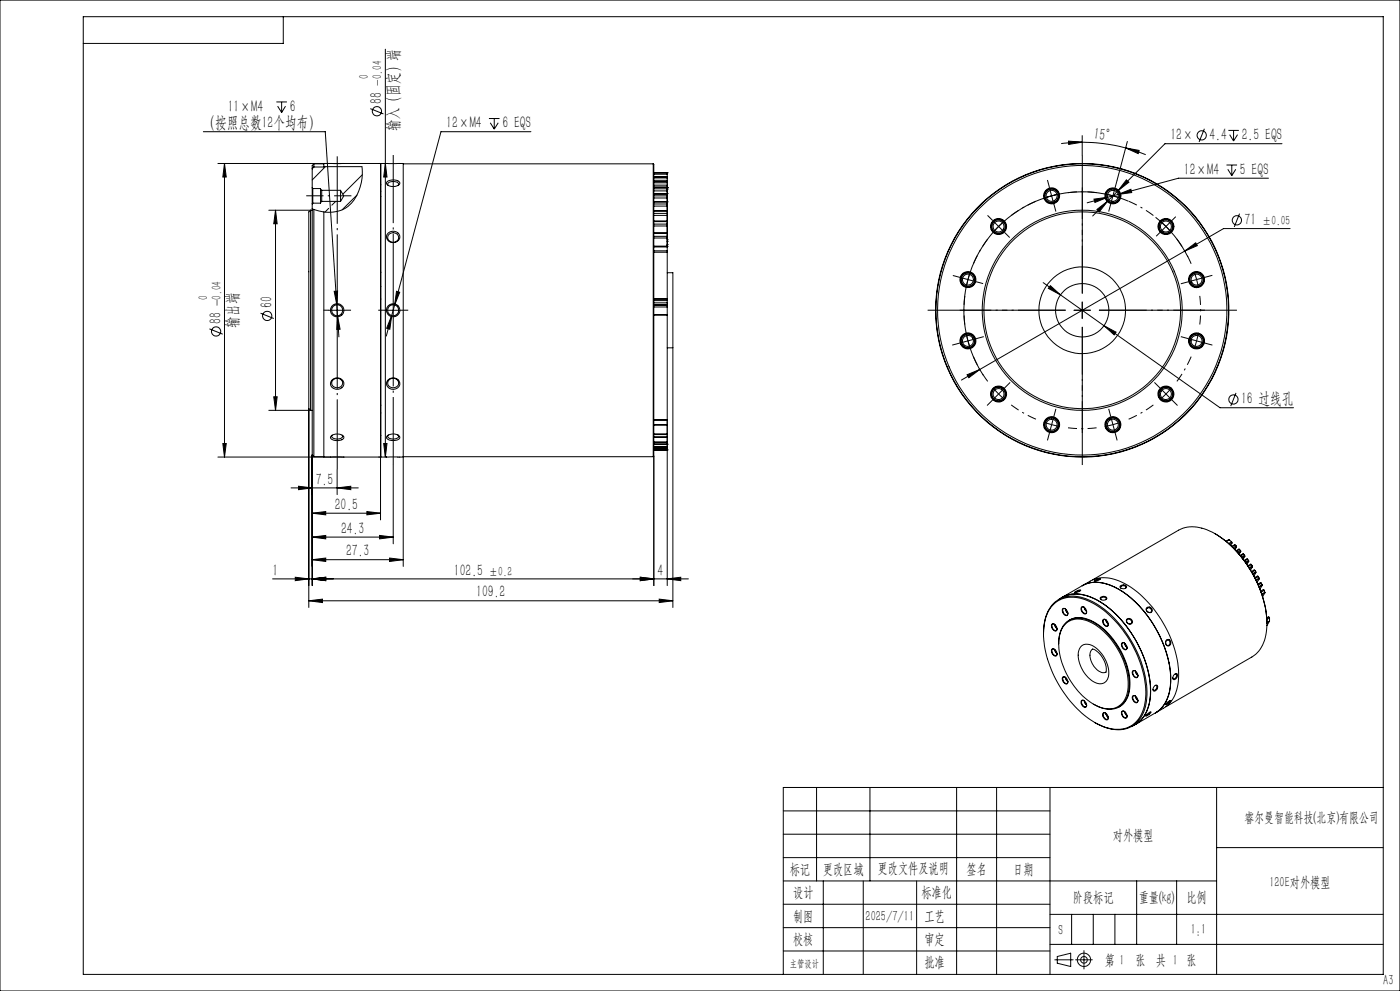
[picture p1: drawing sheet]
<svg xmlns="http://www.w3.org/2000/svg" width="420mm" height="297mm" viewBox="0 0 420 297" stroke-linecap="round" stroke-linejoin="round" font-family="sans-serif">
<g fill="none" stroke="#000" stroke-width=".3">
<path d="M0 0h420v297h-420zM25 5h390v287h-390zM85 5v8h-60M115.6 14.7v122.3M61 39.5h36.6l3.4 51.8M82.9 30.5h3.2M83.3 31.8l1.2 1.9M84.5 30.5v3.2M85.7 31.8l-1.2 1.9M111.1 32.6l3.9 1.5M146.7 35.5h3.2M147.1 36.8l1.2 1.9"/>
<path d="M148.3 35.5v3.2M149.5 36.8l-1.2 1.9M159.3 39.5h-27l-13.9 51.9M361.3 38.6l-1.6 3.9M368.5 39.1h3.2M370.1 39.1v3.2M65.4 49h55.6v88M67.3 49v88M67.3 49l.6 4.1h-1zM93.7 56.3v4.8M93.7 56.3l.1 .2M93.7 50.6v5.7"/>
<path d="M93.8 56.5v4.4M93.8 56.5h2.4v.2M94.2 49.1v1M94.2 49.1l-.5 .5v1M94.2 49.1h3M94.2 50.1l-.5 .5M96.2 56.7v4M96.2 56.7l.3 .3M96.5 57v3.4M96.5 57h5.7M97.2 49.9h11.4a13.9 13.9 0 0 1-4.2 12 9.7 9.7 0 0 1-7.2 1.6M97.2 49v.9"/>
<path d="M97.2 49.9l-3 .2M97.6 49.9l-3.9 4M99.1 49h4.1M102.2 57v3.4M102.2 57l1 1.7-1 1.7M107.1 58.5l-4.4 4.4M108.7 52.4l-5.9 5.8M114.2 49v106.8M114.2 57.3h.1M114.2 55.4h.1M114.2 58.9h.1M114.3 49v88"/>
<path d="M115.6 49l.5 4.1h-1zM116.1 54.5a2.95 2.95 0 0 1 3.8 .2 1.98 1.98 0 0 1-2.5 1.2 1.38 1.38 0 0 1-1.5-1.1zM116.5 55.6l-.2-.3a1.94 1.94 0 0 1 2.9-.7l.4 .4-.2 .6M121 49.1h75M196 49.1v87.8M196 49.1l.1 .2v87.4M196.1 58.1h4.1M196.1 56.1h4.1M196.1 54.4h4.1M196.1 53h4.1M196.1 51.8h4.1M196.1 58.7h4.1"/>
<path d="M196.1 58.2h4.1M196.1 56.6h4.1M196.1 54.8h4.1M196.1 53.3h4.1M196.1 52.2h4.1M196.1 59.3h4.1M196.1 57.2h4.1M196.1 55.5h4.1M196.1 54h4.1M196.1 52.9h4.1M200.2 56.2h.1M200.2 58.7v.6"/>
<path d="M200.2 58.2v.5M200.2 58.1v.1M200.2 56.6v.6M200.2 56.1v.5M200.2 56.1h.1M200.2 54.8v.7M200.2 54.4v.4M200.2 54.4h.1M200.2 53.3v.7M200.2 53.1v.2M200.2 53v.1M200.2 52.2v.7"/>
<path d="M200.2 51.8v.4M200.2 51.8h.1M200.2 58v2.5M200.2 56.7v1.3M200.2 56.2v.1M200.2 58h.1M200.2 56.7h.1M200.2 56.3h.1M200.2 52.9v.1M200.2 54v.4M200.2 55.5v.6M200.2 56.3v.4"/>
<path d="M200.2 57.2v.9M200.2 59.3v14.5M314.8 56.3l.7 2.4M315.5 58.7l-2.4 .7M315.5 58.7l.6 2.4M317.9 58.1l-2.4 .6M320.6 42.3l4.1 .3-4.1 .7zM324.7 42.6l6 .4 7 1.3M324.7 42.6l-6.4 .4M324.7 40.6v6M328.2 59.7l4.1-.6-3.8 1.6zM332.3 59.1l-6.2 1.7"/>
<path d="M335.5 58.3l3.8-1.6 .2 1zM337.7 44.3l4 .8-.2 .9zM337.7 44.3l6 2.1M337.9 53.9l.8 .7-3.3 2.5zM338.2 42.4l-3.1 11.6M367.9 49.5h3.2M368.3 50.7l1.2 1.9M368.9 40.4l1.2 1.9M369.5 49.5v3.1M370.7 50.7l-1.2 1.9M371.3 40.4l-1.2 1.9M380.5 53.4h-26.9l-21.3 5.7"/>
<path d="M384.6 43.1h-35.1l-17.2 17.2M80.6 63h13.1M82.7 63v60M82.7 63l.4 4.1h-1zM92.6 63.5l.6-.5v60l-.6-.5zM93.7 62.6l.5 .2M93.7 62.6v73.8M93.7 61.1v1.5M93.8 60.9l-.1 .2M94.2 62.8l3 .7M94.2 62.8v74.1M96.2 60.7v.2h-2.4"/>
<path d="M96.5 60.4l-.3 .3M96.5 60.4h5.7M97.2 63.5v73.5M98.6 62.4l-1.1 1.2M100.7 60.4l-1.1 1.1M116.5 69.8a1.94 1.94 0 0 1 2.4-.3 1.94 1.94 0 0 1 .8 2.4 2.09 2.09 0 0 1-2.2 .8 2.09 2.09 0 0 1-1.6-1.9zM116.7 70.2a1.52 1.52 0 0 1 2.4 0 1.52 1.52 0 0 1-.5 2.3 1.5 1.5 0 0 1-1.9-.4 1.5 1.5 0 0 1 0-1.9zM196.1 69.7h4.1v.3M196.1 66.2h4.1v.2M196.1 63.1l4.1 .2M196.1 60.4l4.1 .2M196.1 73.8h4.1"/>
<path d="M196.1 75.2h4.1M196.1 75.6h4.1M196.1 74h4.1M196.1 70.8h4.1M196.1 70h4.1M196.1 67.2h4.1M196.1 66.4h4.1M196.1 64h4.1M196.1 63.3h4.1M196.1 61.1h4.1M196.1 60.6h4.1M200.2 72.4h.1"/>
<path d="M200.2 73.8h.1M200.2 75.2v.4M200.2 74v1.2M200.2 73.8v.2M200.2 70.8v.5h-4.1M200.2 70v.8M200.2 67.2v.5h-4.1M200.2 66.4v.8M200.2 64v.6h-4.1M200.2 63.3v.7M200.2 61.1v.7h-4.1M200.2 60.6v.5"/>
<path d="M200.2 60.5h.1M200.2 71.9v.5M200.2 73.3v.5M200.2 71.9h.1M200.2 73.3h.1M200.2 75.6v14.5M329.1 62.8l3.2-2.5-2.5 3.2zM332.3 60.3l-4.5 4.4M338.5 60.3a35.5 35.5 0 0 0-41.1 9.9 35.5 35.5 0 0 0-2.4 42.2M346.7 65.1a35 35 0 0 1 9.7 11.9M355.4 75.2l3.3-2.4 .5 .8zM355.4 75.2l-61.5 35.5"/>
<path d="M371.9 64l-1.6 4M387 68.5h-19.9l-11.7 6.7M62.8 98.6l4 1.6M78.2 93.9l3.9 1.6M98.6 93h5M100.3 87.3l1-.1-.3 4.1zM101 91.3l.2 3.3M101.1 90.5v5M101.2 94.6l.8 4.1h-1zM101.2 94.6l.5 6.4M114.2 89.6h.1M114.2 85.9h.1"/>
<path d="M115.5 93h4.9M117.5 94.6l-.6 4.1-.9-.3zM117.5 94.6l-1.6 6.1M118 90.5v5M118.4 91.4l-.9 3.2M119 87.3l.9 .3-1.5 3.8zM196.1 91.4h4.1h-4.1M196.1 89.6h4.1h-4.1M196.1 91.5h4.1M196.1 94.3h4.1M196.1 92h4.1M196.1 94.5h4.1"/>
<path d="M196.1 90.1h4.1M196.1 90.8h4.1M200.2 92v2.3M200.2 91.5v.5M200.2 94.3v.2M200.2 90.1v.7M200.2 81.7h1.7v22.5M200.2 90.8v.7M200.2 94.5v81M312.9 84.7l53.1 37.5h22.1M315.1 85.6l3 2.8-3.6-2zM322.2 93h5"/>
<path d="M324.7 90.5v5M331.2 97.6l3.6 2-.5 .8zM82.1 118.9h1l-.4 4.1zM99.5 114a1.97 1.97 0 0 1 2.5-.6 1.97 1.97 0 0 1 .9 2.4 2.14 2.14 0 0 1-2.1 .9 2.14 2.14 0 0 1-1.7-1.6zM99.9 113.8a1.54 1.54 0 0 1 2.3-.1 1.54 1.54 0 0 1 0 2.2 1.54 1.54 0 0 1-2.1 0 1.54 1.54 0 0 1-.2-2.1zM116.5 113.8a1.94 1.94 0 0 1 2.4-.3 1.94 1.94 0 0 1 .8 2.3 2.09 2.09 0 0 1-2.2 .8 2.09 2.09 0 0 1-1.6-1.8zM116.7 113.8a1.54 1.54 0 0 1 2.3-.2 1.54 1.54 0 0 1 0 2.3 1.54 1.54 0 0 1-2.1 0 1.54 1.54 0 0 1-.2-2.1zM200.2 104.2h1.7M201.9 104.2v77.9M290.1 112.3l3.8-1.6-3.2 2.5zM293.9 110.7l-5.5 3.2M370.8 117.8l-1.6 3.9"/>
<path d="M65.4 137h55.6M66.9 132.9h1l-.6 4.1zM80.6 123h13.1M92.6 122.5v59.6M93.7 136.4v39.1M93.7 136.4l.5 .5M94.2 136.9h3M99.1 137h4.1M99.5 130.5a2.95 2.95 0 0 1 3.7 .4 1.77 1.77 0 0 1-2.4 1.1 1.32 1.32 0 0 1-1.6-1.2zM99.7 130.4l-.2 .2a1.61 1.61 0 0 0 2.3 .9l.9-.4-.1-.7M114.2 123.8h.1M114.2 130.6h.1"/>
<path d="M114.2 121.4h.1M115.1 132.9h1l-.5 4.1zM116.1 130.7a2.75 2.75 0 0 1 3.8 .2 1.89 1.89 0 0 1-2.5 1.1 1.36 1.36 0 0 1-1.5-1zM116.5 130.4a.73 .73 0 0 0 0 .8 .73 .73 0 0 0 .8 .3l.9 .1 1.1-.4a.51 .51 0 0 0 .1-.8M118 139.3v23.7M121 137v32.8M121 136.9h75M196.1 136.7v38.8M196.1 125.8l4.1 .1M196.1 130h4.1v.2M196.1 132.4h4.1v.3M196.1 133.8h4.1v.3"/>
<path d="M196.1 134.5h4.1v.3M196.1 136.7l-.1 .2M196.1 131h4.1M196.1 133.1h4.1M196.1 134.8h4.1M196.1 125.9h4.1M196.1 127.3h4.1M196.1 130.2h4.1M196.1 132.7h4.1M196.1 134.1h4.1M200.2 125.9v1.4M200.2 127.3l-4.1 .1"/>
<path d="M200.2 130.2v.8h-4.1M200.2 132.7v.4M200.2 133.1h.1M200.2 134.1v.2h-4.1M200.2 134.8h.1M200.2 134.8v.1M87.3 146.2h20.2M89.6 145.7l4.1 .5-4.1 .6zM93.7 153.8l4-.5v1zM93.7 153.8h20.5M101.1 146.2l4.1-.5v1.1zM101.1 140.8v7.4"/>
<path d="M110.1 153.3l4.1 .5-4.1 .5zM364.6 160a34 34 0 0 1 15.5 26.9M81.8 173.5h124.7M88.6 173l4 .5-4 .5zM93.7 161l4-.5v1zM93.7 161h24.3M93.7 173.5l4-.5v1zM93.7 167.7l4-.5v1.1zM93.7 167.7h27.3M113.9 160.5l4.1 .5-4.1 .5zM116.9 167.2l4.1 .5-4.1 .6zM192.1 173l4 .5-4 .5z"/>
<path d="M197.8 179.6l4.1 .5-4.1 .5zM200.2 173.5l4-.5v1zM317.6 179.7a10.3 10.3 0 0 1 11-.1 34.3 34.3 0 0 1 16.4 24.6 14.4 14.4 0 0 1-2.7 11.5l-2.8 2M317.9 179.5a9.8 9.8 0 0 1 10.4-.1 33.7 33.7 0 0 1 15.8 20.3 19 19 0 0 1-.7 14.7 7.9 7.9 0 0 1-3.5 3.1M324.1 177.1l-1.5 .5M324.2 176.9l-.9 .1-1 .6 1.2-.2 .7-.5M324.7 175.5a10.7 10.7 0 0 1 10.7 1 34.2 34.2 0 0 1 15.8 27.9 10.7 10.7 0 0 1-4.6 9.2 11.2 11.2 0 0 0 4.6-10.5 34.3 34.3 0 0 0-16.2-26.8 10.6 10.6 0 0 0-10.3-.8zM324.7 175.5l-6.1 3.5M324.7 175.5l2.4-1.3a11 11 0 0 1 11 1.1 34.4 34.4 0 0 1 15.5 27.2 10.8 10.8 0 0 1-4.6 9.8l-8.4 4.8M327.8 173.8l25.8-14.9a10.9 10.9 0 0 1 10.9 1 34.3 34.3 0 0 1 15.6 27.1 11.3 11.3 0 0 1-4.4 9.8l-25.9 15M328.3 174l1.8-.6a2.18 2.18 0 0 1-1.8 .7zM330 173.6l-1.5 .6"/>
<path d="M330.2 179a1.09 1.09 0 0 1 1.8 .5 1.15 1.15 0 0 1-1.9-.3zM330.4 179.7a.44 .44 0 0 1-.1-.5 .44 .44 0 0 1 .6-.2 .58 .58 0 0 1 .7 0 .58 .58 0 0 1 .1 .7M336 175.7a1.22 1.22 0 0 1 2 .2 1.08 1.08 0 0 1-1 .5 1.08 1.08 0 0 1-1-.7zM336.3 176.3a.58 .58 0 0 1 .1-.8 .58 .58 0 0 1 .8 .1l.5 .2-.1 .5M368.8 161.8l.7 .6M368.8 161.8l-1 .4M368.8 161.8l-.9 .5M369.5 162.4l.1 .3M369.5 162.4l-.9 .5M369.6 162.7l-.4 .7M369.6 162.7l-.7 .5M370.5 163.3l-1 .5"/>
<path d="M370.5 163.3l.3 .3M370.5 163.3l-.9 .6M370.8 163.6l.1 .4M370.8 163.6l-.9 .5M370.9 164l-.4 .7M370.9 164l-.7 .4M371.9 164.6l-1.1 .5M371.9 164.6l.2 .4M371.9 164.6l-1 .6M372.1 165l.1 .3M372.1 165l-.9 .5M372.2 165.3l-.5 .8"/>
<path d="M372.2 165.3l-.8 .5M373.1 166.1l-.2-.1-.9 .5M373.1 166.1l.3 .3M373.1 166.1l-1 .5M373.4 166.4l.1 .3M373.4 166.4l-1 .6M373.5 166.7l-.6 .9M373.5 166.7l-.9 .5M374.3 167.6l-.2-.1-.9 .5M374.3 167.6l.2 .4M374.3 167.6l-1 .5M374.5 168l.1 .2"/>
<path d="M374.5 168l-.9 .5M374.6 168.2l-.5 1M374.6 168.2l-.8 .5M375.4 169.2l-.2-.1-.9 .5M375.4 169.2l.3 .4M375.4 169.2l-.9 .6M375.7 169.6v.3M375.7 169.6l-1 .6M375.7 169.9l-.6 .9M375.7 169.9l-.8 .5M376.5 171l-.3-.2-.8 .5M376.5 171l.2 .4"/>
<path d="M376.5 171l-1 .5M376.7 171.4l.1 .2M376.7 171.4l-.9 .5M376.8 171.6l-.6 1M376.8 171.6l-.9 .5M377.5 172.8l-.3-.2-.8 .5M377.5 172.8l.2 .4M377.5 172.8l-.9 .6M377.7 173.2l.1 .3M377.7 173.2l-.9 .6M377.8 173.5l-.7 1.1M377.8 173.5l-1 .5"/>
<path d="M378.4 174.8l-.3-.2-.7 .5M378.4 174.8l.2 .5M378.4 174.8l-.9 .5M378.6 175.3v.2M378.6 175.5l-.6 1.1M378.6 175.3l-.9 .5M378.6 175.5l-.8 .5M379.3 176.9l-.3-.2-.8 .5M379.3 176.9l.1 .6M379.3 176.9l-1 .6M379.4 177.5v.2M379.4 177.7l-.6 1.2"/>
<path d="M379.4 177.5l-.9 .5M379.4 177.7l-.8 .5M92.6 180.1l4.1-.5v1zM92.6 180.1h109.3M313.1 189.9a11.5 11.5 0 0 1 4.4-10.2 10.5 10.5 0 0 1 10.6 .8 34.2 34.2 0 0 1 16 27.7 10.7 10.7 0 0 1-4.7 9.6 11.3 11.3 0 0 1-11-1.3M315.5 194.6a1.24 1.24 0 0 1 1.4 .6 1.24 1.24 0 0 1-.1 1.4 1.54 1.54 0 0 1-1.3-2zM315.6 187a1.33 1.33 0 0 1 1.3 .7 1.33 1.33 0 0 1-.1 1.4 1.47 1.47 0 0 1-1.2-2.1zM316.3 187.1a.63 .63 0 0 0-.8 .2 .63 .63 0 0 0 .2 .9 .88 .88 0 0 0 1.3 .6l.1-.3M316.3 194.6a.63 .63 0 0 0-.8 .3 .63 .63 0 0 0 .2 .8 .73 .73 0 0 0 .6 .7 .73 .73 0 0 0 .8-.4M316.4 180.8a9.6 9.6 0 0 1 10.7-.4 32.3 32.3 0 0 1 14.9 18.1 20.4 20.4 0 0 1 .3 15.9 8.2 8.2 0 0 1-10.7 3.6 29.3 29.3 0 0 1-14.9-14.4 26.6 26.6 0 0 1-3.1-18 9.4 9.4 0 0 1 2.8-4.8zM316.4 187.1l.3 .8 .4 .5M316.4 194.6l.3 .8 .4 .5"/>
<path d="M316.4 187.2l.2 .6 .5 .5M316.4 194.7l.7 1.1M317.6 193a7.2 7.2 0 0 1 4-7.5 9.5 9.5 0 0 1 8.6 2.5 22.9 22.9 0 0 1 8.5 18.8 5.9 5.9 0 0 1-8.5 5.3l-2.2-1.1M318.9 182.4a1.33 1.33 0 0 1 1.2 .7 1.33 1.33 0 0 1-.1 1.4 1.47 1.47 0 0 1-1.1-2.1zM319.5 182.5a.54 .54 0 0 0-.7 .1 .54 .54 0 0 0 .1 .7 .93 .93 0 0 0 1.4 .8l.1-.2M319.6 187.1a6.2 6.2 0 0 1 7.7-.6 22.3 22.3 0 0 1 11 20.3 5.9 5.9 0 0 1-8.5 5.1 22 22 0 0 1-12.1-20.4 7.5 7.5 0 0 1 1.9-4.4zM319.6 182.5l.3 .8 .5 .5M319.7 182.6l.7 1.1M320.7 185.9a7.3 7.3 0 0 1 7.7 .6 22.9 22.9 0 0 1 10.5 19.5 6.8 6.8 0 0 1-3.2 5.9M324.4 193.6a3.7 3.7 0 0 1 5 1.1 8.8 8.8 0 0 1 2.8 8.9 2.83 2.83 0 0 1-4.5 .5 9.7 9.7 0 0 1-4.1-9.1zM324.5 181.9a1.31 1.31 0 0 1 1.3 .7 1.31 1.31 0 0 1-.2 1.4 1.47 1.47 0 0 1-1.1-2.1zM325.2 182a.63 .63 0 0 0-.8 .2 .63 .63 0 0 0 .2 .9 .73 .73 0 0 0 .6 .7 .73 .73 0 0 0 .8-.4"/>
<path d="M325.3 182l.2 .8 .5 .5M325.3 182.1l.7 1.1M327.7 194.6a6.7 6.7 0 0 1 4.1 6.9M327.8 194.5a3.1 3.1 0 0 0-.3 4 4.1 4.1 0 0 0 4.2 3l.1-.1M331 185.7a1.31 1.31 0 0 1 1.3 .6 1.31 1.31 0 0 1-.1 1.4 1.49 1.49 0 0 1-1.2-2zM331.7 185.7a.59 .59 0 0 0-.8 .2 .59 .59 0 0 0 .2 .8 .74 .74 0 0 0 .5 .8 .74 .74 0 0 0 .9-.4M331.8 185.7l.1 .6 .6 .7M331.8 185.8l.7 1.1M336.7 192.6a1.37 1.37 0 0 1 1.1 2.1 1.4 1.4 0 0 1-1.1-2.1zM337.3 192.7a.51 .51 0 0 0-.7 .1 .51 .51 0 0 0 0 .7 .96 .96 0 0 0 1.4 .9l.1-.3M337.4 192.8l.7 1.2M337.4 192.8l.2 .7 .5 .5"/>
<path d="M338 185.6a.95 .95 0 0 1 1.4 0 .95 .95 0 0 1-.1 1.4 1.03 1.03 0 0 1-1.1-.3 1.03 1.03 0 0 1-.2-1.1zM338.1 185.8a.77 .77 0 0 1 1.2 0 .77 .77 0 0 1-.3 1.2 .89 .89 0 0 1-.9-1.2zM344.1 182.1a.9 .9 0 0 1 1.4 .2 .9 .9 0 0 1-.7 1.3l-.6-.3-.3-.5zM344.1 182.3a.76 .76 0 0 1 1.1 .1 .76 .76 0 0 1-.3 1.1 .83 .83 0 0 1-.8-.3 .83 .83 0 0 1 0-.9zM349.8 192.2a.7 .7 0 0 1 .9-.1 .7 .7 0 0 1 .1 1 .7 .7 0 0 1-.9 .1zM350 191.8a.89 .89 0 0 1 1.3 .8 .89 .89 0 0 1-1.2 .9l-.4-.9zM380 185.2l.6-.3 .3 .3M380.8 186.2l-.7 1.3M380.8 186.2l-.7 .4M380.9 185.2v.9M380.9 186.1l-.1 .1M380.9 185.2l-.9 .5"/>
<path d="M380.9 186.1l-.8 .4M318.9 202.9a1.33 1.33 0 0 1 1.2 .7 1.33 1.33 0 0 1-.1 1.4 1.47 1.47 0 0 1-1.1-2.1zM319.5 202.9a.54 .54 0 0 0-.7 .2 .54 .54 0 0 0 .1 .7 .93 .93 0 0 0 1.4 .8l.1-.2M319.6 203l.3 .8 .5 .5M319.7 203.1l.2 .6 .5 .5M324.5 209.9a1.29 1.29 0 0 1 1.3 .7 1.29 1.29 0 0 1-.2 1.4 1.45 1.45 0 0 1-1.1-2.1zM325.2 209.9a.63 .63 0 0 0-.8 .3 .63 .63 0 0 0 .2 .8 .84 .84 0 0 0 1.3 .6l.1-.3M325.3 210l.1 .6 .6 .7M325.3 210l.2 .7 .5 .5M331 213.6a1.31 1.31 0 0 1 1.3 .7 1.31 1.31 0 0 1-.2 1.5 1.47 1.47 0 0 1-1.1-2.2zM331.7 213.7a.63 .63 0 0 0-.8 .3 .63 .63 0 0 0 .2 .8 .73 .73 0 0 0 .6 .8 .73 .73 0 0 0 .8-.5M331.8 213.7l.2 .9 .5 .4"/>
<path d="M331.8 213.8l.7 1.1M336.5 213.3a1.24 1.24 0 0 1 1.3 .5 1.24 1.24 0 0 1 0 1.4 1.57 1.57 0 0 1-1.3-1.9zM337.3 213.2a.54 .54 0 0 0-.7 .1 .54 .54 0 0 0 0 .8 .85 .85 0 0 0 .5 .8 .85 .85 0 0 0 1-.2v-.1M337.4 213.3l.7 1.2M339.8 201.2a1.23 1.23 0 0 1 1.3 .2 1.23 1.23 0 0 1 .2 1.3 .81 .81 0 0 1-.9 .3 .81 .81 0 0 1-.5-.8zM339.8 208.7a1.22 1.22 0 0 1 1.3 .2 1.22 1.22 0 0 1 .2 1.3 .8 .8 0 0 1-.9 .4 .8 .8 0 0 1-.5-.8zM340.6 201.1a.6 .6 0 0 0-.8 .2 .6 .6 0 0 0 .1 .8 .78 .78 0 0 0 .5 .8 .78 .78 0 0 0 .9-.3l.1-.1M340.6 208.6a.6 .6 0 0 0-.8 .2 .6 .6 0 0 0 .1 .8 .9 .9 0 0 0 1.4 .7l.1-.3M340.6 201.2l.7 1.2-.4-.5zM341.3 209.8l-.7-1.2 .3 .8 .4 .5M343.9 214.3l1-.8 .4-.1-.7 .8-.9 .5zM345.1 213.4l-1.3 1"/>
<path d="M346.4 205.6l.2-.2a.69 .69 0 0 1 .8 .5 .69 .69 0 0 1-.4 .8l-.5 .4-.6-.2v-.5zM346.6 205.5a.61 .61 0 0 1 .5 .5 .61 .61 0 0 1-.4 .7l-.6 .2-.2-.3M350 210.7l1.3-.7-.6 .7-1 .5zM351 210l-1.3 1M352.2 202.3a.59 .59 0 0 1 .8-.4 .59 .59 0 0 1 .2 .9l-.6 .8-.5 .1-.3-.5zM352.5 202a.46 .46 0 0 1 .5 .3 .46 .46 0 0 1-.1 .5 .56 .56 0 0 1-.4 .6 .56 .56 0 0 1-.7-.3M245 236v28M261 236v28M287 236v56M299 236v56M315 236v56M365 236v56"/>
<path d="M415 236h-180v56M235 257h80M235 250h80M235 243h80M365 254h50M235 264h130M235 278h80M235 271h80M247 264v28M259 264v28M275 264v28M315 274h100"/>
<path d="M321.5 274v9M328 274v9M334.5 274v9M341 264v19M353 264v19M235 285h80M315 283h100"/>
<circle cx="113.1" cy="33.3" r="1.38"/>
<circle cx="315.5" cy="58.7" r="1.65"/>
<circle cx="315.5" cy="58.7" r="2.2"/>
<circle cx="315.5" cy="58.7" r="2.41"/>
<circle cx="315.5" cy="58.7" r="2.03"/>
<circle cx="333.8" cy="58.7" r="2.02"/>
<circle cx="333.9" cy="58.7" r="2.19"/>
<circle cx="333.9" cy="58.7" r="2.4"/>
<circle cx="333.9" cy="58.7" r="1.65"/>
<circle cx="360.5" cy="40.6" r="1.39"/>
<circle cx="299.6" cy="67.9" r="1.66"/>
<circle cx="299.6" cy="67.9" r="2.02"/>
<circle cx="299.6" cy="67.9" r="2.2"/>
<circle cx="299.6" cy="67.9" r="2.41"/>
<circle cx="349.8" cy="67.9" r="2.02"/>
<circle cx="349.8" cy="67.9" r="2.41"/>
<circle cx="349.8" cy="67.9" r="2.19"/>
<circle cx="349.8" cy="67.9" r="1.66"/>
<circle cx="371.1" cy="66" r="1.39"/>
<circle cx="64.8" cy="99.3" r="1.38"/>
<circle cx="80.2" cy="94.7" r="1.39"/>
<circle cx="101.1" cy="93" r="2.01"/>
<circle cx="101.1" cy="93" r="1.65"/>
<circle cx="117.9" cy="93" r="2"/>
<circle cx="117.9" cy="93" r="1.66"/>
<circle cx="290.4" cy="83.8" r="1.66"/>
<circle cx="290.4" cy="83.8" r="2.19"/>
<circle cx="290.4" cy="83.8" r="2.39"/>
<circle cx="290.4" cy="83.8" r="2.03"/>
<circle cx="324.7" cy="93" r="30"/>
<circle cx="324.7" cy="93" r="8"/>
<circle cx="324.7" cy="93" r="29.5"/>
<circle cx="324.7" cy="93" r="44"/>
<circle cx="324.7" cy="93" r="43.4"/>
<circle cx="324.7" cy="93" r="13"/>
<circle cx="324.7" cy="93" r="43.9"/>
<circle cx="359" cy="83.8" r="2.4"/>
<circle cx="359" cy="83.8" r="1.65"/>
<circle cx="359" cy="83.8" r="2.21"/>
<circle cx="359" cy="83.8" r="2.03"/>
<circle cx="290.4" cy="102.2" r="2.03"/>
<circle cx="290.4" cy="102.2" r="2.19"/>
<circle cx="290.4" cy="102.2" r="2.4"/>
<circle cx="290.4" cy="102.2" r="1.65"/>
<circle cx="299.6" cy="118.1" r="2.02"/>
<circle cx="299.6" cy="118.1" r="2.2"/>
<circle cx="299.6" cy="118.1" r="1.65"/>
<circle cx="299.6" cy="118.1" r="2.4"/>
<circle cx="349.8" cy="118.1" r="1.66"/>
<circle cx="349.8" cy="118.1" r="2.2"/>
<circle cx="349.8" cy="118.1" r="2.4"/>
<circle cx="349.8" cy="118.1" r="2.03"/>
<circle cx="359" cy="102.2" r="2.4"/>
<circle cx="359" cy="102.2" r="2.03"/>
<circle cx="359" cy="102.2" r="1.64"/>
<circle cx="359" cy="102.2" r="2.21"/>
<circle cx="370" cy="119.7" r="1.38"/>
<circle cx="315.5" cy="127.3" r="2.41"/>
<circle cx="315.5" cy="127.3" r="2.02"/>
<circle cx="315.5" cy="127.3" r="1.65"/>
<circle cx="315.5" cy="127.3" r="2.21"/>
<circle cx="333.8" cy="127.3" r="1.66"/>
<circle cx="333.9" cy="127.3" r="2.41"/>
<circle cx="333.9" cy="127.3" r="2.03"/>
<circle cx="333.9" cy="127.3" r="2.21"/>
</g>
<g fill="none" stroke="#000" stroke-width=".3" stroke-dasharray="30.5 1.3 .6 1.3" stroke-linecap="butt">
<path d="M314.9 56.3l-.7-2.4M333.9 58.7l-2.5-.6M333.9 58.7l2.4 .7M333.9 58.7l.6-2.4M333.9 58.7l-.7 2.4M334.5 56.3l.6-2.4M297.8 66.1l-1.5-1.6M299.6 67.9l-1.7 1.8M299.6 67.9l1.8-1.7M299.6 67.9l-1.8-1.8M299.6 67.9l1.8 1.7M301.4 69.6l1.5 1.6"/>
<path d="M316.1 61.1l.7 2.3M333.2 61.1l-.6 2.3M348 69.6l-1.1 1.2M349.8 67.9l-1.8-1.7M349.8 67.9l1.7 1.8M349.8 67.9l1.8-1.8M349.8 67.9l-1.8 1.7M351.6 66.1l1.1-1.2M98.7 93h-1.7M103.7 93h1.6M115.5 93h-2M120.5 93h2"/>
<path d="M288 83.1l-2.1-.5M290.4 83.8l-.6 2.4M290.4 83.8l.7-2.4M290.4 83.8l-2.4-.7M290.4 83.8l2.4 .6M292.8 84.4l2.1 .6M324.7 93v-2.5M324.7 93h-2.5M324.7 93v2.5M324.7 93h2.5M356.6 84.4l-2.4 .7M359 83.8l-.8-2.4"/>
<path d="M359 83.8l.5 2.4M359 83.8l2.4-.7M359 83.8l-2.4 .6M361.4 83.1l2.3-.6M288 102.8l-2.3 .6M290.4 102.2l.7 2.3M290.4 102.2l-.6-2.5M290.4 102.2l-2.4 .6M290.4 102.2l2.4-.7M292.8 101.5l2.3-.6M297.8 119.8l-1.7 1.7M299.6 118.1l1.8 1.7"/>
<path d="M299.6 118.1l-1.7-1.9M299.6 118.1l-1.8 1.7M299.6 118.1l1.8-1.8M301.4 116.3l1.7-1.7M348 116.3l-1.7-1.7M349.8 118.1l1.7-1.9M349.8 118.1l-1.8 1.7M349.8 118.1l1.8 1.7M349.8 118.1l-1.8-1.8M351.6 119.8l1.7 1.7M356.6 101.5l-2.4-.6M359 102.2l.5-2.5"/>
<path d="M359 102.2l-.8 2.3M359 102.2l2.4 .6M359 102.2l-2.4-.7M361.4 102.8l2.3 .6M314.9 129.7l-.7 2.3M315.5 127.3l2.4 .5M315.5 127.3l-2.4-.8M315.5 127.3l-.6 2.4M315.5 127.3l.6-2.5M316.1 124.8l.7-2.3M333.2 124.8l-.6-2.3M333.9 127.3l2.4-.8"/>
<path d="M333.9 127.3l-2.5 .5M333.9 127.3l.6 2.4M333.9 127.3l-.7-2.5M334.5 129.7l.6 2.3"/>
</g>
<path d="M329 57.7l-4.3-.2-4.3 .2M296.3 71.6l-2.4 3.6-1.9 3.9M310.8 60.3l-3.9 1.9-3.5 2.4M346 64.6l-3.6-2.4-3.8-1.9M357.3 79.1l-1.9-3.9-2.3-3.6M289.4 88.7l-.2 4.3 .2 4.3M359.9 97.3l.3-4.3-.3-4.3M292 106.9l1.9 3.8 2.4 3.6M353.1 114.3l2.3-3.6 1.9-3.8M303.4 121.3l3.5 2.4 3.9 1.9M320.4 128.2l4.3 .3 4.3-.3M338.6 125.6l3.8-1.9 3.6-2.4" fill="none" stroke="#000" stroke-width=".3" stroke-dasharray="30.5 1.3 .6 1.3" stroke-dashoffset="27.8" stroke-linecap="butt"/>
<g fill="none" stroke="#0a0605" stroke-width=".3">
<path d="M316.4 287.7h5.5M317.2 286.7l4-1v4l-4-1zM322.7 287.7h5M325.2 284.9v5.5"/>
<circle cx="325.2" cy="287.7" r="1.01"/>
<circle cx="325.2" cy="287.7" r="2"/>
</g>
<path d="M319.7 93h-41.4M324.7 88v-41.4M324.7 98v41.4M329.7 93h41.4" fill="none" stroke="#000" stroke-width=".3" stroke-dasharray="30.5 1.3 .6 1.3" stroke-dashoffset="11.4" stroke-linecap="butt"/>
<path d="M319.7 93h-31.8M324.7 88v-31.8M324.7 98v31.8M329.7 93h31.8" fill="none" stroke="#000" stroke-width=".3" stroke-dasharray="30.5 1.3 .6 1.3" stroke-dashoffset="16.2" stroke-linecap="butt"/>
<path d="M91.9 58.7h13.5" fill="none" stroke="#000" stroke-width=".3" stroke-dasharray="30.5 1.3 .6 1.3" stroke-dashoffset="25.3" stroke-linecap="butt"/>
<path d="M101.2 95.5v45.2" fill="none" stroke="#000" stroke-width=".3" stroke-dasharray="30.5 1.3 .6 1.3" stroke-dashoffset="9.4" stroke-linecap="butt"/>
<path d="M101.2 90.5v-43.6" fill="none" stroke="#000" stroke-width=".3" stroke-dasharray="30.5 1.3 .6 1.3" stroke-dashoffset="10.3" stroke-linecap="butt"/>
<path d="M118 90.5v-44M118 95.5v43.8" fill="none" stroke="#000" stroke-width=".3" stroke-dasharray="30.5 1.3 .6 1.3" stroke-dashoffset="10.1" stroke-linecap="butt"/>
<g fill="#000">
<path d="M115.6 49l.5 4.1h-1zM115.1 132.9h1l-.5 4.1zM67.3 49l.6 4.1h-1zM66.9 132.9h1l-.6 4.1zM82.7 63l.4 4.1h-1zM82.1 118.9h1l-.4 4.1z"/>
<path d="M337.7 44.3l4 .8-.2 .9zM320.6 42.3l4.1 .3-4.1 .7z"/>
<path d="M101.2 94.6l-.2 4.1h1zM100.3 87.3l.7 4 .3-4.1zM117.5 94.6l-1.5 3.8 .9 .3zM119 87.3l-.6 4.1 1.5-3.8zM290.1 112.3l.6 .9 3.2-2.5zM355.4 75.2l3.8-1.6-.5-.8zM329.1 62.8l.7 .7 2.5-3.2zM337.9 53.9l-2.5 3.2 3.3-2.5zM328.2 59.7l.3 1 3.8-1.6zM335.5 58.3l4-.6-.2-1zM315.1 85.6l-.6 .8 3.6 2zM331.2 97.6l3.1 2.8 .5-.8z"/>
<path d="M88.6 173l4 .5-4 .5zM93.7 173.5l4-.5v1zM93.7 173.5l4-.5v1zM192.1 173l4 .5-4 .5zM92.6 180.1l4.1-.5v1zM197.8 179.6l4.1 .5-4.1 .5zM89.6 145.7l4.1 .5-4.1 .6zM101.1 146.2l4.1-.5v1.1zM93.7 167.7l4-.5v1.1zM116.9 167.2l4.1 .5-4.1 .6z"/>
<path d="M113.9 160.5l4.1 .5-4.1 .5zM93.7 161l4-.5v1z"/>
<path d="M200.2 173.5l4-.5v1zM192.1 173l4 .5-4 .5zM110.1 153.3l4.1 .5-4.1 .5zM93.7 153.8l4-.5v1z"/>
</g>
<g font-size="5">
<text x="68.3" y="33.5">11×M4</text>
<text x="86.9" y="33.5">6</text>
<text x="114.6" y="31" transform="rotate(-90 114.6 31)">88</text>
<text x="61" y="38.5">（按照总数12个均布）</text>
<text x="119.5" y="39.2" transform="rotate(-90 119.5 39.2)">输入（固定）端</text>
<text x="133.9" y="38.5">12×M4</text>
<text x="150.7" y="38.5">6 EQS</text>
<text x="327.9" y="41.6" transform="rotate(7 327.9 41.6)">15°</text>
<text x="351.1" y="42">12×</text>
<text x="362.8" y="42">4.4</text>
<text x="372.5" y="42">2.5 EQS</text>
<text x="355.2" y="52.4">12×M4</text>
<text x="372" y="52.4">5 EQS</text>
<text x="373.4" y="67.5">71</text>
<text x="81.7" y="92.4" transform="rotate(-90 81.7 92.4)">60</text>
<text x="66.3" y="97" transform="rotate(-90 66.3 97)">88</text>
<text x="71.3" y="98.2" transform="rotate(-90 71.3 98.2)">输出端</text>
<text x="372.3" y="121.2">16 过线孔</text>
<text x="94.8" y="145.2">7.5</text>
<text x="100.4" y="152.8">20.5</text>
<text x="102.3" y="160">24.3</text>
<text x="103.8" y="166.7">27.3</text>
<text x="81.8" y="172.5">1</text>
<text x="136.2" y="172.5">102.5</text>
<text x="197.3" y="172.5">4</text>
<text x="142.9" y="179.1">109.2</text>
</g>
<g font-size="4.4">
<text x="333.9" y="251.6">对外模型</text>
<text x="236.9" y="261.9">标记</text>
<text x="246.9" y="261.9">更改区域</text>
<text x="263.3" y="261.8">更改文件及说明</text>
<text x="289.9" y="261.9">签名</text>
<text x="303.9" y="261.9">日期</text>
<text x="237.9" y="268.9">设计</text>
<text x="276.4" y="268.9">标准化</text>
<text x="380.8" y="265.9">120E对外模型</text>
<text x="237.9" y="275.9">制图</text>
<text x="259.7" y="275.9">2025/7/11</text>
<text x="277.3" y="275.9">工艺</text>
<text x="321.9" y="270.4">阶段标记</text>
<text x="341.6" y="270.4">重量(kg)</text>
<text x="355.9" y="270.4">比例</text>
<text x="317.6" y="280.2">S</text>
<text x="357.2" y="279.8">1:1</text>
<text x="237.9" y="282.9">校核</text>
<text x="277.3" y="282.9">审定</text>
<text x="277.3" y="289.9">批准</text>
<text x="331.4" y="289.1">第 1</text>
<text x="340.6" y="289.1">张 共 1 张</text>
<text x="415" y="295.1">A3</text>
</g>
<text font-size="4.2" x="373.4" y="246.3">睿尔曼智能科技(北京)有限公司</text>
<g font-size="4">
<text x="110.6" y="23.8" transform="rotate(-90 110.6 23.8)">0</text>
<text x="114.6" y="25.8" transform="rotate(-90 114.6 25.8)">-0.04</text>
<text x="378.6" y="67.5">±0.05</text>
<text x="62.3" y="89.8" transform="rotate(-90 62.3 89.8)">0</text>
<text x="66.3" y="91.8" transform="rotate(-90 66.3 91.8)">-0.04</text>
<text x="146.7" y="172.5">±0.2</text>
</g>
<text font-size="3.1" x="236.9" y="289.9">主管设计</text>
</svg>
